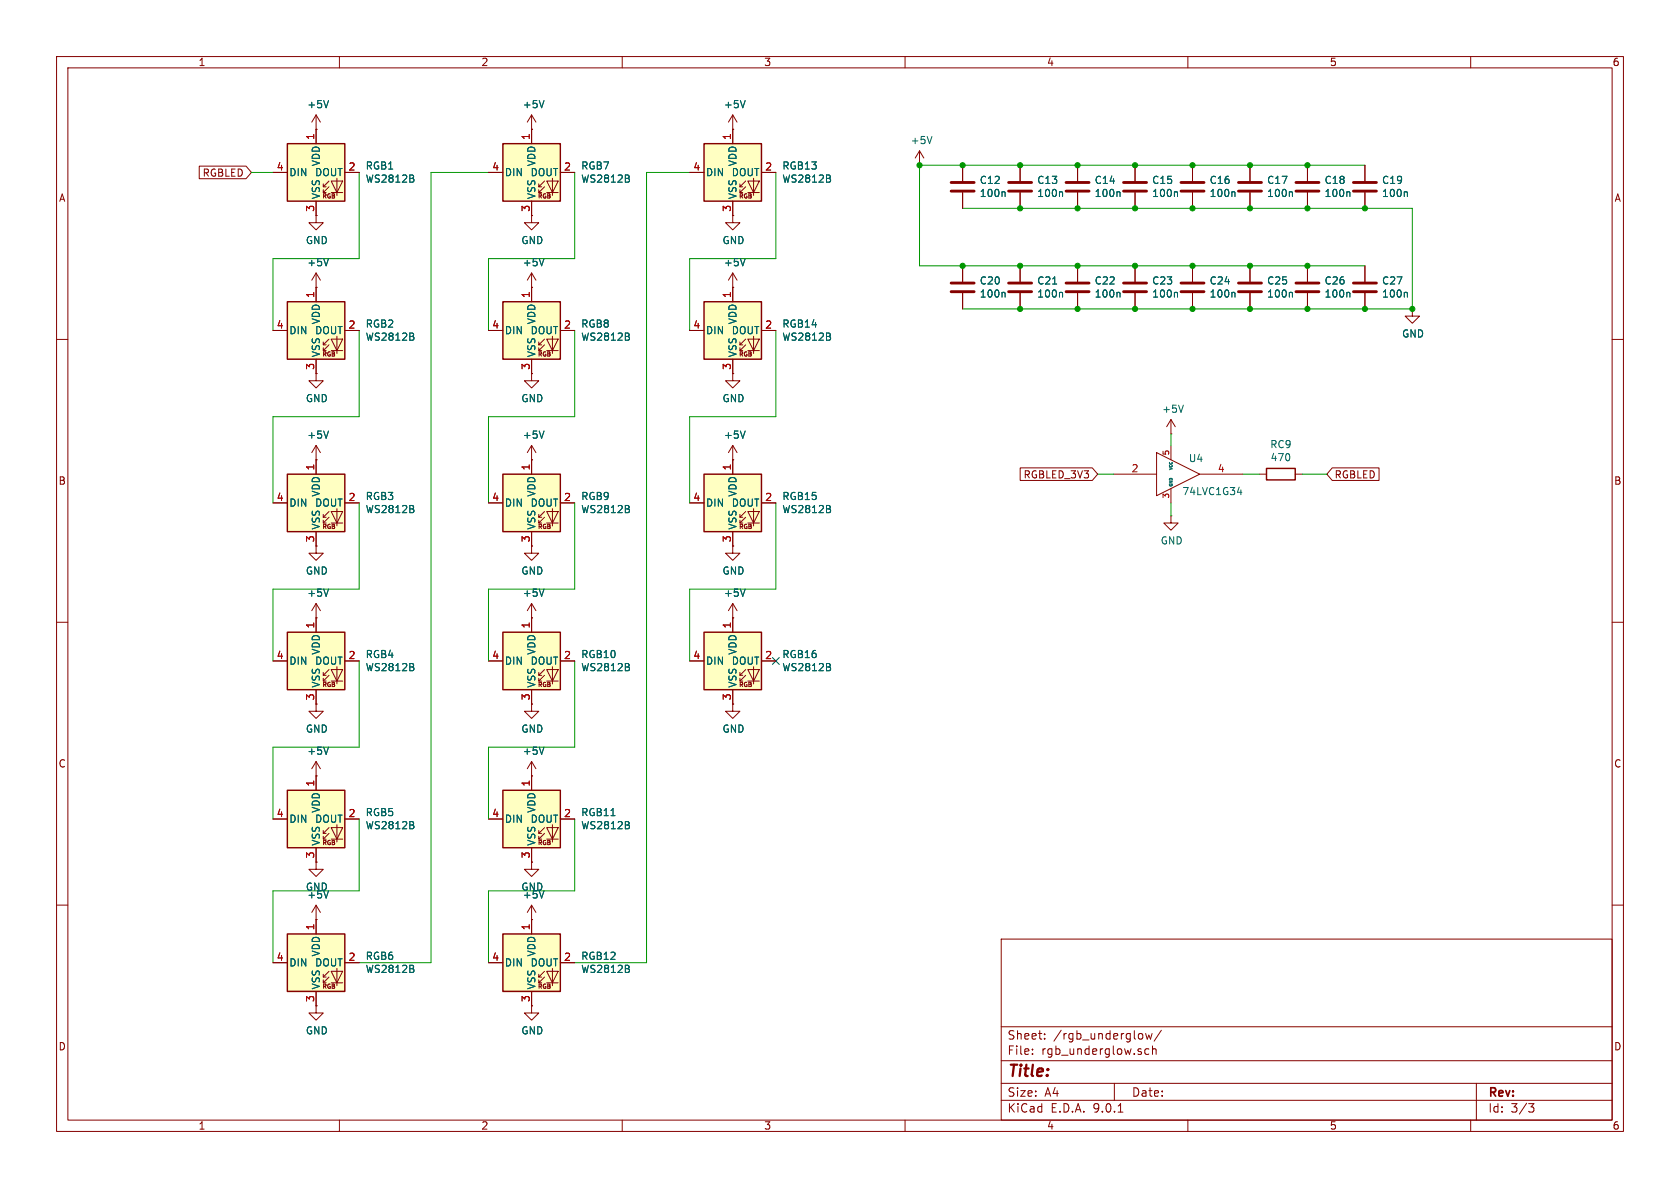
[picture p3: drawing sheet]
<svg xmlns="http://www.w3.org/2000/svg" width="297mm" height="210mm" viewBox="0 0 297 210" stroke-linecap="round" stroke-linejoin="round" font-family="sans-serif">
<g fill="none" stroke="#840000" stroke-width=".18">
<path d="M10 10h277v190h-277zM12 12h273v186h-273zM60 10v2M110 10v2M160 10v2M210 10v2M260 10v2M10 60h2M285 60h2M10 110h2M285 110h2M10 160h2"/>
<path d="M177 166h108v32h-108zM285 160h2M60 198v2M110 198v2M160 198v2M177 194.5h108M177 191.5h108M177 187.5h108M177 181.5h108M182.5 186.3v.1M182.5 185.5v.1M184.7 183.6v.1"/>
<path d="M184.7 182.8v.1M197 191.5v3M197.7 196.6h.8M202 182.8v.8M202.5 182.7l.3 1 .3-.7 .3 .7 .3-1M203.1 185.5l-.4-.1-.3 .3v.4l.1 .2h.6M203.7 185.5l.3-.1 .3 .1 .1 .9M203.7 184.9v1.5M205.3 182.1l-1.3 2M210 198v2M260 198v2M261 191.5v6.5"/>
<path d="M270.2 195.1h1l-.5 .6 .4 .1 .1 .5-.3 .3h-.4"/>
</g>
<path d="M50.8 53.3h10.2v10.2h-10.2z" fill="#ffffc2"/>
<g fill="none" stroke="#840000" stroke-width=".18">
<path d="M48.3 58.4h2.5M55.9 50.8h.1M55.9 48.3v5M55.9 48.3l-.8 1.2M55.9 48.3l.7 1.2M58.2 59.9l-1.1 1.1v-.5M58.5 59.9h2.1l-1 2.1zM59.6 59.4v3.1M61 58.4h2.5M55.9 63.5v2.5M57.1 61h.6M57.1 62h.6"/>
<path d="M58.2 61l-1.1 1v-.5M58.5 62h2.1"/>
</g>
<path d="M50.8 53.3h10.2v10.2h-10.2z" fill="none" stroke="#840000" stroke-width=".25"/>
<path d="M58.1 45.7l-.4 1.3M73.1 59.5l.1 .2-.1 .4M73.1 59v.4" fill="none" stroke="#006464" stroke-width=".18"/>
<path d="M88.9 83.8h10.2v10.2h-10.2z" fill="#ffffc2"/>
<g fill="none" stroke="#840000" stroke-width=".18">
<path d="M55.9 22.9h.1M55.9 20.3l-.8 1.3M55.9 20.3l.7 1.3M55.9 20.3v2.6M200.7 29.2v2.8M200.7 34v2.8M210.8 29.2v2.8M210.8 34v2.8M221 29.2v2.8M221 34v2.8M231.1 29.2v2.8M231.1 34v2.8"/>
<path d="M241.3 29.2v2.8M241.3 34v2.8M221 47v2.8M221 51.8v2.8M241.3 47v2.8M241.3 51.8v2.8M249.7 54.6v1.3h1.3l-1.3 1.3-1.3-1.3h1.3M249.7 54.6h.1M55.9 66v1.3h1.2l-1.2 1.3-1.3-1.3h1.3M55.9 66h.1M94 78.7v5.1M94 78.7l-.8 1.3"/>
<path d="M94 78.7l.7 1.3M129.5 78.7l-.7 1.3M129.5 78.7l.8 1.3M129.5 78.7v2.6M86.4 88.9h2.5M94 96.5v1.3h1.2l-1.2 1.3-1.3-1.3h1.3M94 96.5h.1M94 81.3h.1M94 94v2.5M95.2 91.4h.6M95.2 92.5h.6M96.3 90.4l-1.1 1v-.5"/>
<path d="M96.3 91.4l-1.1 1.1v-.6M96.6 90.4h2.1l-1 2.1zM96.6 92.5h2.1M97.7 89.9v3.1M99.1 88.9h2.5M129.5 81.3h.1M129.5 96.5v1.3h1.3l-1.3 1.3-1.2-1.3h1.2M129.5 96.5h.1"/>
</g>
<path d="M88.9 83.8h10.2v10.2h-10.2z" fill="none" stroke="#840000" stroke-width=".25"/>
<path d="M58.1 17.8l-.4 1.2M208 33.9l.2 .2v.6M218.1 33.9l.2 .2v.6M228.3 33.9l.2 .2v.6M238.5 33.9l.1 .2v.6M248.6 33.9l.2 .2v.6M228.3 51.7l.2 .2v.6M248.6 51.7l.2 .2v.6M96.2 76.2l-.4 1.3M131.7 76.2l-.4 1.3M111.2 90l.1 .2-.1 .4M111.2 89.5v.3" fill="none" stroke="#006464" stroke-width=".18"/>
<g fill="none" stroke="#840000" stroke-width=".51">
<path d="M198.6 32.3h4.1M198.6 33.8h4.1M208.8 32.3h4.1M208.8 33.8h4.1M218.9 32.3h4.1M218.9 33.8h4.1M229.1 32.3h4.1M229.1 33.8h4.1M239.3 32.3h4M239.3 33.8h4M218.9 50h4.1M218.9 51.6h4.1"/>
<path d="M239.3 50h4M239.3 51.6h4"/>
</g>
<path d="M50.8 25.4h10.2v10.2h-10.2z" fill="#ffffc2"/>
<g fill="none" stroke="#840000" stroke-width=".18">
<path d="M48.3 30.5h2.5M55.9 38.1v1.3h1.2l-1.2 1.2-1.3-1.2h1.3M55.9 38.1h.1M55.9 22.9v2.5M55.9 35.6v2.5M57.1 33h.6M57.1 34h.6M58.2 32l-1.1 1v-.5M58.2 33l-1.1 1v-.5M58.5 32h2.1l-1 2zM58.5 34h2.1M59.6 31.5v3"/>
<path d="M61 30.5h2.5"/>
</g>
<path d="M50.8 25.4h10.2v10.2h-10.2z" fill="none" stroke="#840000" stroke-width=".25"/>
<path d="M73.1 31.6l.1 .2-.1 .3M73.1 31.1v.3" fill="none" stroke="#006464" stroke-width=".18"/>
<path d="M124.5 25.4h10.1v10.2h-10.1z" fill="#ffffc2"/>
<g fill="none" stroke="#840000" stroke-width=".18">
<path d="M121.9 30.5h2.6M129.5 22.9v2.5M129.5 35.6v2.5M130.8 33h.5M130.8 34h.5M131.8 32l-1 1v-.5M131.8 33l-1 1v-.5M132.2 32h2l-1 2zM132.2 34h2M133.2 31.5v3M134.6 30.5h2.6M222.6 83.8h1.3"/>
<path d="M229 83.8h1.3"/>
</g>
<path d="M124.5 25.4h10.1v10.2h-10.1zM223.9 82.8h5.1v2h-5.1z" fill="none" stroke="#840000" stroke-width=".25"/>
<path d="M146.7 31.6l.1 .2-.1 .3M146.7 31.1v.3" fill="none" stroke="#006464" stroke-width=".18"/>
<path d="M124.5 53.3h10.1v10.2h-10.1z" fill="#ffffc2"/>
<g fill="none" stroke="#840000" stroke-width=".18">
<path d="M121.9 58.4h2.6M129.5 50.8v2.5M131.8 59.9l-1 1.1v-.5M132.2 59.9h2l-1 2.1zM133.2 59.4v3.1M134.6 58.4h2.6M200.7 47v2.8M200.7 51.8v2.8M210.8 47v2.8M210.8 51.8v2.8M129.5 63.5v2.5M130.8 61h.5"/>
<path d="M130.8 62h.5M131.8 61l-1 1v-.5M132.2 62h2M55.9 96.5v1.3h1.2l-1.2 1.3-1.3-1.3h1.3M55.9 96.5h.1"/>
</g>
<path d="M124.5 53.3h10.1v10.2h-10.1z" fill="none" stroke="#840000" stroke-width=".25"/>
<path d="M146.7 59.5l.1 .2-.1 .4M146.7 59v.4M208 51.7l.2 .2v.6M218.1 51.7l.2 .2v.6" fill="none" stroke="#006464" stroke-width=".18"/>
<path d="M198.6 50h4.1M198.6 51.6h4.1M208.8 50h4.1M208.8 51.6h4.1" fill="none" stroke="#840000" stroke-width=".51"/>
<path d="M50.8 83.8h10.2v10.2h-10.2z" fill="#ffffc2"/>
<g fill="none" stroke="#840000" stroke-width=".18">
<path d="M94 38.1v1.3h1.2l-1.2 1.2-1.3-1.2h1.3M94 38.1h.1M231.1 47v2.8M231.1 51.8v2.8M55.9 78.7v5.1M55.9 78.7l-.8 1.3M55.9 78.7l.7 1.3M207 76.7h.1M207 74.2l-.8 1.2M207 74.2l.8 1.2M207 74.2v2.5M48.3 88.9h2.5"/>
<path d="M55.9 81.3h.1M55.9 94v2.5M57.1 91.4h.6M57.1 92.5h.6M58.2 90.4l-1.1 1v-.5M58.2 91.4l-1.1 1.1v-.6M58.5 90.4h2.1l-1 2.1zM58.5 92.5h2.1M59.6 89.9v3.1M61 88.9h2.5M207 91.2v1.3h1.3l-1.3 1.2-1.3-1.2h1.3M207 91.2h.1"/>
</g>
<path d="M50.8 83.8h10.2v10.2h-10.2z" fill="none" stroke="#840000" stroke-width=".25"/>
<path d="M238.5 51.7l.1 .2v.6M58.1 76.2l-.4 1.3M209.2 71.6l-.4 1.3M73.1 90l.1 .2-.1 .4M73.1 89.5v.3" fill="none" stroke="#006464" stroke-width=".18"/>
<path d="M229.1 50h4.1M229.1 51.6h4.1" fill="none" stroke="#840000" stroke-width=".51"/>
<path d="M88.9 25.4h10.2v10.2h-10.2z" fill="#ffffc2"/>
<g fill="none" stroke="#840000" stroke-width=".18">
<path d="M86.4 30.5h2.5M94 22.9h.1M94 20.3v5.1M94 35.6v2.5M94 20.3l-.8 1.3M94 20.3l.7 1.3M95.2 33h.6M95.2 34h.6M96.3 32l-1.1 1v-.5M96.3 33l-1.1 1v-.5M96.6 32h2.1l-1 2zM96.6 34h2.1"/>
<path d="M97.7 31.5v3M99.1 30.5h2.5M94 66v1.3h1.2l-1.2 1.3-1.3-1.3h1.3M94 66h.1"/>
</g>
<path d="M88.9 25.4h10.2v10.2h-10.2z" fill="none" stroke="#840000" stroke-width=".25"/>
<path d="M96.2 17.8l-.4 1.2M111.2 31.6l.1 .2-.1 .3M111.2 31.1v.3" fill="none" stroke="#006464" stroke-width=".18"/>
<path d="M88.9 53.3h10.2v10.2h-10.2z" fill="#ffffc2"/>
<g fill="none" stroke="#840000" stroke-width=".18">
<path d="M129.5 22.9h.1M129.5 20.3l-.7 1.3M129.5 20.3l.8 1.3M129.5 20.3v2.6M162.6 29.2h.1M162.6 26.7l-.8 1.2M162.6 26.7l.7 1.2M162.6 26.7v2.5M170.2 29.2v2.8M170.2 34v2.8M180.3 29.2v2.8M180.3 34v2.8"/>
<path d="M190.5 29.2v2.8M190.5 34v2.8M86.4 58.4h2.5M94 50.8h.1M94 48.3v5M94 48.3l-.8 1.2M94 48.3l.7 1.2M96.3 59.9l-1.1 1.1v-.5M96.6 59.9h2.1l-1 2.1zM97.7 59.4v3.1M99.1 58.4h2.5M129.5 50.8h.1"/>
<path d="M129.5 48.3v2.5M129.5 48.3l-.7 1.2M129.5 48.3l.8 1.2M170.2 47v2.8M170.2 51.8v2.8M180.3 47v2.8M180.3 51.8v2.8M190.5 47v2.8M190.5 51.8v2.8M94 63.5v2.5M95.2 61h.6M95.2 62h.6"/>
<path d="M96.3 61l-1.1 1v-.5M96.6 62h2.1M207 78.7v2.6M196.8 83.8h7.7M204.5 80l7.6 3.8-7.6 3.8zM207 86.4v2.5M212.1 83.8h7.6M55.9 109.2h.1M55.9 106.7l-.8 1.3M55.9 106.7l.7 1.3M55.9 106.7v2.5M55.9 124.5v1.2h1.2l-1.2 1.3-1.3-1.3h1.3"/>
<path d="M55.9 124.5h.1"/>
</g>
<path d="M88.9 53.3h10.2v10.2h-10.2z" fill="none" stroke="#840000" stroke-width=".25"/>
<g fill="none" stroke="#006464" stroke-width=".18">
<path d="M131.7 17.8l-.4 1.2M164.8 24.1l-.5 1.3M177.5 33.9l.2 .2v.6M187.7 33.9l.1 .2v.6M197.8 33.9l.2 .2v.6M96.2 45.7l-.4 1.3M111.2 59.5l.1 .2-.1 .4M111.2 59v.4M131.7 45.7l-.4 1.3M177.5 51.7l.2 .2v.6M186.1 50.2h.7M187.7 51.7l.1 .2v.6"/>
<path d="M197.8 51.7l.2 .2v.6M218.8 87h.7M219.4 86.6v.8M58.1 104.1l-.4 1.3"/>
</g>
<path d="M168.1 32.3h4.1M168.1 33.8h4.1M178.3 32.3h4.1M178.3 33.8h4.1M188.5 32.3h4M188.5 33.8h4M168.1 50h4.1M168.1 51.6h4.1M178.3 50h4.1M178.3 51.6h4.1M188.5 50h4M188.5 51.6h4" fill="none" stroke="#840000" stroke-width=".51"/>
<path d="M50.8 111.8h10.2v10.1h-10.2z" fill="#ffffc2"/>
<path d="M48.3 116.8h2.5M55.9 109.2v2.6M57.1 119.4h.6M58.2 118.4l-1.1 1v-.5M58.2 119.4l-1.1 1v-.5M58.5 118.4h2.1l-1 2zM59.6 117.9v3M61 116.8h2.5M55.9 121.9v2.6M57.1 120.4h.6M58.5 120.4h2.1" fill="none" stroke="#840000" stroke-width=".18"/>
<path d="M50.8 111.8h10.2v10.1h-10.2z" fill="none" stroke="#840000" stroke-width=".25"/>
<path d="M73.1 118l.1 .1-.1 .4M73.1 117.4v.4" fill="none" stroke="#006464" stroke-width=".18"/>
<path d="M50.8 165.1h10.2v10.2h-10.2z" fill="#ffffc2"/>
<g fill="none" stroke="#840000" stroke-width=".18">
<path d="M55.9 137.2h.1M55.9 134.6v2.6M55.9 134.6l-.8 1.3M55.9 134.6l.7 1.3M48.3 170.2h2.5M55.9 177.8v1.3h1.2l-1.2 1.2-1.3-1.2h1.3M55.9 177.8h.1M55.9 162.6h.1M55.9 160v5.1M55.9 175.3v2.5M55.9 160l-.8 1.3M55.9 160l.7 1.3"/>
<path d="M57.1 172.7h.6M57.1 173.7h.6M58.2 171.7l-1.1 1v-.5M58.2 172.7l-1.1 1v-.5M58.5 171.7h2.1l-1 2zM58.5 173.7h2.1M59.6 171.2v3M61 170.2h2.5"/>
</g>
<path d="M50.8 165.1h10.2v10.2h-10.2z" fill="none" stroke="#840000" stroke-width=".25"/>
<path d="M58.1 132.1l-.4 1.2M58.1 157.5l-.4 1.2M73.1 171.3l.1 .2-.1 .3M73.1 170.8v.3" fill="none" stroke="#006464" stroke-width=".18"/>
<path d="M50.8 139.7h10.2v10.2h-10.2z" fill="#ffffc2"/>
<g fill="none" stroke="#840000" stroke-width=".18">
<path d="M55.9 137.2v2.5M48.3 144.8h2.5M55.9 152.4v1.3h1.2l-1.2 1.2-1.3-1.2h1.3M55.9 152.4h.1M55.9 149.9v2.5M57.1 147.3h.6M57.1 148.3h.6M58.2 146.3l-1.1 1v-.5M58.2 147.3l-1.1 1v-.5M58.5 146.3h2.1l-1 2zM58.5 148.3h2.1M59.6 145.8v3"/>
<path d="M61 144.8h2.5"/>
</g>
<path d="M50.8 139.7h10.2v10.2h-10.2z" fill="none" stroke="#840000" stroke-width=".25"/>
<path d="M73.1 145.9l.1 .2-.1 .3M73.1 145.4v.3" fill="none" stroke="#006464" stroke-width=".18"/>
<path d="M88.9 165.1h10.2v10.2h-10.2z" fill="#ffffc2"/>
<g fill="none" stroke="#840000" stroke-width=".18">
<path d="M129.5 66v1.3h1.3l-1.3 1.3-1.2-1.3h1.2M129.5 66h.1M86.4 170.2h2.5M94 177.8v1.3h1.2l-1.2 1.2-1.3-1.2h1.3M94 177.8h.1M94 162.6v2.5M94 175.3v2.5M95.2 172.7h.6M95.2 173.7h.6M96.3 171.7l-1.1 1v-.5M96.3 172.7l-1.1 1v-.5M96.6 171.7h2.1l-1 2z"/>
<path d="M96.6 173.7h2.1M97.7 171.2v3M99.1 170.2h2.5"/>
</g>
<path d="M88.9 165.1h10.2v10.2h-10.2z" fill="none" stroke="#840000" stroke-width=".25"/>
<path d="M111.2 171.3l.1 .2-.1 .3M111.2 170.8v.3" fill="none" stroke="#006464" stroke-width=".18"/>
<path d="M88.9 139.7h10.2v10.2h-10.2z" fill="#ffffc2"/>
<g fill="none" stroke="#840000" stroke-width=".18">
<path d="M94 109.2h.1M94 106.7v2.5M94 106.7l-.8 1.3M94 106.7l.7 1.3M94 124.5v1.2h1.2l-1.2 1.3-1.3-1.3h1.3M94 124.5h.1M94 137.2v2.5M86.4 144.8h2.5M94 152.4v1.3h1.2l-1.2 1.2-1.3-1.2h1.3M94 152.4h.1M94 149.9v2.5M95.2 147.3h.6"/>
<path d="M95.2 148.3h.6M96.3 146.3l-1.1 1v-.5M96.3 147.3l-1.1 1v-.5M96.6 146.3h2.1l-1 2zM96.6 148.3h2.1M97.7 145.8v3M99.1 144.8h2.5M94 162.6h.1M94 160v2.6M94 160l-.8 1.3M94 160l.7 1.3"/>
</g>
<path d="M88.9 139.7h10.2v10.2h-10.2z" fill="none" stroke="#840000" stroke-width=".25"/>
<path d="M96.2 104.1l-.4 1.3M96.2 157.5l-.4 1.2M108 144.2h.7M111.2 145.9l.1 .2-.1 .3M111.2 145.4v.3" fill="none" stroke="#006464" stroke-width=".18"/>
<path d="M88.9 111.8h10.2v10.1h-10.2z" fill="#ffffc2"/>
<g fill="none" stroke="#840000" stroke-width=".18">
<path d="M86.4 116.8h2.5M94 109.2v2.6M95.2 119.4h.6M96.3 118.4l-1.1 1v-.5M96.3 119.4l-1.1 1v-.5M96.6 118.4h2.1l-1 2zM97.7 117.9v3M99.1 116.8h2.5M94 137.2h.1M94 121.9v2.6M94 134.6v2.6M94 134.6l-.8 1.3"/>
<path d="M94 134.6l.7 1.3M95.2 120.4h.6M96.6 120.4h2.1M129.5 124.5v1.2h1.3l-1.3 1.3-1.2-1.3h1.2M129.5 124.5h.1"/>
</g>
<path d="M88.9 111.8h10.2v10.1h-10.2z" fill="none" stroke="#840000" stroke-width=".25"/>
<path d="M111.2 118l.1 .1-.1 .4M111.2 117.4v.4M96.2 132.1l-.4 1.2" fill="none" stroke="#006464" stroke-width=".18"/>
<path d="M124.5 111.8h10.1v10.1h-10.1z" fill="#ffffc2"/>
<g fill="none" stroke="#840000" stroke-width=".18">
<path d="M129.5 38.1v1.3h1.3l-1.3 1.2-1.2-1.2h1.2M129.5 38.1h.1M121.9 116.8h2.6M129.5 109.2h.1M129.5 106.7v5.1M129.5 106.7l-.7 1.3M129.5 106.7l.8 1.3M130.8 119.4h.5M131.8 118.4l-1 1v-.5M131.8 119.4l-1 1v-.5M132.2 118.4h2l-1 2zM133.2 117.9v3"/>
<path d="M134.6 116.8h2.6M129.5 121.9v2.6M130.8 120.4h.5M132.2 120.4h2"/>
</g>
<path d="M124.5 111.8h10.1v10.1h-10.1z" fill="none" stroke="#840000" stroke-width=".25"/>
<path d="M131.7 104.1l-.4 1.3M146.7 118l.1 .1-.1 .4M146.7 117.4v.4" fill="none" stroke="#006464" stroke-width=".18"/>
<path d="M124.5 83.8h10.1v10.2h-10.1z" fill="#ffffc2"/>
<g fill="none" stroke="#840000" stroke-width=".18">
<path d="M35.2 29.4h8.3l.9 1.1-.9 1.1h-8.3zM48.3 30.5h2.5M55.9 22.9h.1M55.9 38.1h.1M55.9 22.9v2.5M55.9 35.6v2.5M61 30.5h2.5M86.4 30.5h2.5M94 38.1h.1M94 22.9h.1M94 22.9v2.5M94 35.6v2.5"/>
<path d="M99.1 30.5h2.5M121.9 30.5h2.6M129.5 22.9h.1M129.5 38.1h.1M129.5 22.9v2.5M129.5 35.6v2.5M134.6 30.5h2.6M170.2 29.2v2.8M170.2 34v2.8M180.3 29.2v2.8M180.3 34v2.8M190.5 29.2v2.8"/>
<path d="M190.5 34v2.8M200.7 29.2v2.8M200.7 34v2.8M210.8 29.2v2.8M210.8 34v2.8M221 29.2v2.8M221 34v2.8M231.1 29.2v2.8M231.1 34v2.8M241.3 29.2v2.8M241.3 34v2.8M48.3 58.4h2.5"/>
<path d="M55.9 50.8h.1M55.9 50.8v2.5M61 58.4h2.5M86.4 58.4h2.5M94 50.8h.1M94 50.8v2.5M99.1 58.4h2.5M121.9 58.4h2.6M129.5 50.8h.1M129.5 50.8v2.5M134.6 58.4h2.6M170.2 47v2.8"/>
<path d="M170.2 51.8v2.8M180.3 47v2.8M180.3 51.8v2.8M190.5 47v2.8M190.5 51.8v2.8M200.7 47v2.8M200.7 51.8v2.8M210.8 47v2.8M210.8 51.8v2.8M221 47v2.8M221 51.8v2.8M231.1 47v2.8"/>
<path d="M231.1 51.8v2.8M241.3 47v2.8M241.3 51.8v2.8M249.7 54.6h.1M55.9 66h.1M55.9 63.5v2.5M94 66h.1M94 63.5v2.5M129.5 66h.1M129.5 63.5v2.5M48.3 88.9h2.5M55.9 96.5h.1"/>
<path d="M55.9 81.3h.1M55.9 81.3v2.5M55.9 94v2.5M61 88.9h2.5M86.4 88.9h2.5M94 96.5h.1M94 81.3h.1M94 81.3v2.5M94 94v2.5M99.1 88.9h2.5M121.9 88.9h2.6M129.5 81.3h.1"/>
<path d="M129.5 96.5h.1M129.5 81.3v2.5M129.5 94v2.5M130.8 91.4h.5M130.8 92.5h.5M131.8 90.4l-1 1v-.5M131.8 91.4l-1 1.1v-.6M132.2 90.4h2l-1 2.1zM132.2 92.5h2M133.2 89.9v3.1M134.6 88.9h2.6M180.4 82.7h12.7l1 1.1-1 1.1h-12.7z"/>
<path d="M235.5 82.7h8.3v2.2h-8.3l-.9-1.1zM48.3 116.8h2.5M55.9 109.2h.1M55.9 109.2v2.6M61 116.8h2.5M86.4 116.8h2.5M94 109.2h.1M94 109.2v2.6M99.1 116.8h2.5M121.9 116.8h2.6M129.5 109.2h.1M129.5 109.2v2.6"/>
<path d="M134.6 116.8h2.6M55.9 124.5h.1M55.9 137.2h.1M55.9 121.9v2.6M55.9 137.2v2.5M94 124.5h.1M94 137.2h.1M94 121.9v2.6M94 137.2v2.5M129.5 124.5h.1M129.5 121.9v2.6M48.3 144.8h2.5"/>
<path d="M55.9 152.4h.1M55.9 149.9v2.5M61 144.8h2.5M86.4 144.8h2.5M94 152.4h.1M94 149.9v2.5M99.1 144.8h2.5M48.3 170.2h2.5M55.9 177.8h.1M55.9 162.6h.1M55.9 162.6v2.5M55.9 175.3v2.5"/>
<path d="M61 170.2h2.5M86.4 170.2h2.5M94 177.8h.1M94 162.6h.1M94 162.6v2.5M94 175.3v2.5M99.1 170.2h2.5"/>
</g>
<path d="M124.5 83.8h10.1v10.2h-10.1z" fill="none" stroke="#840000" stroke-width=".25"/>
<g fill="none" stroke="#006464" stroke-width=".18">
<path d="M58.1 17.8l-.4 1.2M96.2 17.8l-.4 1.2M131.7 17.8l-.4 1.2M73.1 31.6l.1 .2-.1 .3M73.1 31.1v.3M111.2 31.6l.1 .2-.1 .3M111.2 31.1v.3M146.7 31.6l.1 .2-.1 .3M146.7 31.1v.3M177.5 33.9l.2 .2v.6M187.7 33.9l.1 .2v.6M197.8 33.9l.2 .2v.6"/>
<path d="M208 33.9l.2 .2v.6M218.1 33.9l.2 .2v.6M228.3 33.9l.2 .2v.6M238.5 33.9l.1 .2v.6M248.6 33.9l.2 .2v.6M58.1 45.7l-.4 1.3M73.1 59.5l.1 .2-.1 .4M73.1 59v.4M96.2 45.7l-.4 1.3M111.2 59.5l.1 .2-.1 .4M111.2 59v.4M131.7 45.7l-.4 1.3"/>
<path d="M146.7 59.5l.1 .2-.1 .4M146.7 59v.4M177.5 51.7l.2 .2v.6M186.1 50.2h.7M187.7 51.7l.1 .2v.6M197.8 51.7l.2 .2v.6M208 51.7l.2 .2v.6M218.1 51.7l.2 .2v.6M228.3 51.7l.2 .2v.6M238.5 51.7l.1 .2v.6M248.6 51.7l.2 .2v.6M58.1 76.2l-.4 1.3"/>
<path d="M96.2 76.2l-.4 1.3M131.7 76.2l-.4 1.3M73.1 90l.1 .2-.1 .4M73.1 89.5v.3M111.2 90l.1 .2-.1 .4M111.2 89.5v.3M146.7 90l.1 .2-.1 .4M146.7 89.5v.3M58.1 104.1l-.4 1.3M73.1 118l.1 .1-.1 .4M73.1 117.4v.4M96.2 104.1l-.4 1.3"/>
<path d="M111.2 118l.1 .1-.1 .4M111.2 117.4v.4M131.7 104.1l-.4 1.3M146.7 118l.1 .1-.1 .4M146.7 117.4v.4M58.1 132.1l-.4 1.2M96.2 132.1l-.4 1.2M58.1 157.5l-.4 1.2M73.1 145.9l.1 .2-.1 .3M73.1 145.4v.3M96.2 157.5l-.4 1.2M108 144.2h.7"/>
<path d="M111.2 145.9l.1 .2-.1 .3M111.2 145.4v.3M73.1 171.3l.1 .2-.1 .3M73.1 170.8v.3M111.2 171.3l.1 .2-.1 .3M111.2 170.8v.3"/>
</g>
<g fill="none" stroke="#009600" stroke-width=".18">
<path d="M44.4 30.5h3.9M63.5 30.5v15.2h-15.2v12.7M86.4 30.5h-10.2v139.7h-12.7M101.6 30.5v15.2h-15.2v12.7M121.9 30.5h-7.6v139.7h-12.7M137.2 30.5v15.2h-15.3v12.7M170.2 36.8h79.5v17.8h-79.5M241.3 29.2h-78.7v17.8h78.7M63.5 58.4v15.3h-15.2v15.2M101.6 58.4v15.3h-15.2v15.2M137.2 58.4v15.3h-15.3v15.2M207 76.7v2"/>
<path d="M63.5 88.9v15.2h-15.2v12.7M101.6 88.9v15.2h-15.2v12.7M137.2 88.9v15.2h-15.3v12.7M194.1 83.8h2.7M207 88.9v2.3M219.7 83.8h2.9M230.3 83.8h4.3M63.5 116.8v15.3h-15.2v12.7M101.6 116.8v15.3h-15.2v12.7M63.5 144.8v12.7h-15.2v12.7M101.6 144.8v12.7h-15.2v12.7"/>
</g>
<path d="M136.6 116.2l1.2 1.2M137.8 116.2l-1.2 1.2" fill="none" stroke="#000084" stroke-width=".18"/>
<g fill="#009600" stroke="#009600" stroke-width=".18">
<circle cx="210.8" cy="29.2" r=".46"/>
<circle cx="221" cy="29.2" r=".46"/>
<circle cx="241.3" cy="36.8" r=".46"/>
<circle cx="231.1" cy="36.8" r=".46"/>
<circle cx="231.1" cy="29.2" r=".46"/>
<circle cx="241.3" cy="54.6" r=".46"/>
<circle cx="249.7" cy="54.6" r=".46"/>
<circle cx="221" cy="47" r=".46"/>
<circle cx="221" cy="54.6" r=".46"/>
<circle cx="221" cy="36.8" r=".46"/>
<circle cx="210.8" cy="54.6" r=".46"/>
<circle cx="210.8" cy="47" r=".46"/>
<circle cx="210.8" cy="36.8" r=".46"/>
<circle cx="231.1" cy="47" r=".46"/>
<circle cx="231.1" cy="54.6" r=".46"/>
<circle cx="180.3" cy="47" r=".46"/>
<circle cx="180.3" cy="54.6" r=".46"/>
<circle cx="170.2" cy="47" r=".46"/>
<circle cx="200.7" cy="54.6" r=".46"/>
<circle cx="200.7" cy="36.8" r=".46"/>
<circle cx="200.7" cy="47" r=".46"/>
<circle cx="190.5" cy="36.8" r=".46"/>
<circle cx="190.5" cy="29.2" r=".46"/>
<circle cx="180.3" cy="29.2" r=".46"/>
<circle cx="190.5" cy="47" r=".46"/>
<circle cx="200.7" cy="29.2" r=".46"/>
<circle cx="190.5" cy="54.6" r=".46"/>
<circle cx="162.6" cy="29.2" r=".46"/>
<circle cx="180.3" cy="36.8" r=".46"/>
<circle cx="170.2" cy="29.2" r=".46"/>
</g>
<text font-size="2.8" fill="#840000" x="178" y="190.9">Title:</text>
<g font-size="2.1" fill="#840000">
<text x="178" y="184">Sheet:</text>
<text x="186.2" y="184">/rgb_underglow/</text>
<text x="178" y="186.7">File:</text>
<text x="184.1" y="186.7">rgb_underglow.sch</text>
<text x="178" y="196.9">KiCad</text>
<text x="178" y="194.1">Size:</text>
<text x="184.7" y="194.1">A4</text>
<text x="185.7" y="196.9">E.D.A.</text>
<text x="193.3" y="196.9">9.0.1</text>
<text x="200" y="194.1">Date:</text>
<text x="263" y="194.3">Rev:</text>
<text x="263" y="196.9">Id:</text>
<text x="267.1" y="196.9">3/3</text>
</g>
<g font-size="1.8" fill="#840000">
<text x="35" y="11.9">1</text>
<text x="85" y="11.9">2</text>
<text x="135" y="11.9">3</text>
<text x="185" y="11.9">4</text>
<text x="235" y="11.9">5</text>
<text x="285" y="11.9">6</text>
<text x="10.3" y="35.9">A</text>
<text x="35.7" y="31.4">RGBLED</text>
<text x="285.3" y="35.9">A</text>
<text x="10.3" y="85.9">B</text>
<text x="180.9" y="84.8">RGBLED_3V3</text>
<text x="235.8" y="84.8">RGBLED</text>
<text x="285.3" y="85.9">B</text>
<text x="10.3" y="135.9">C</text>
<text x="285.3" y="135.9">C</text>
<text x="10.3" y="185.9">D</text>
<text x="285.3" y="185.9">D</text>
<text x="35" y="199.9">1</text>
<text x="85" y="199.9">2</text>
<text x="135" y="199.9">3</text>
<text x="185" y="199.9">4</text>
<text x="235" y="199.9">5</text>
<text x="285" y="199.9">6</text>
</g>
<g font-size="1.8" fill="#006464">
<text x="54.2" y="19.3">+5V</text>
<text x="92.3" y="19.3">+5V</text>
<text x="127.9" y="19.3">+5V</text>
<text x="56.7" y="29.5" transform="rotate(-90 56.7 29.5)">VDD</text>
<text x="94.8" y="29.5" transform="rotate(-90 94.8 29.5)">VDD</text>
<text x="130.4" y="29.5" transform="rotate(-90 130.4 29.5)">VDD</text>
<text x="160.9" y="25.7">+5V</text>
<text x="51.1" y="31.3">DIN</text>
<text x="55.6" y="31.3">DOUT</text>
<text x="56.7" y="35.3" transform="rotate(-90 56.7 35.3)">VSS</text>
<text x="64.6" y="30.2">RGB1</text>
<text x="64.6" y="32.5">WS2812B</text>
<text x="89.2" y="31.3">DIN</text>
<text x="93.7" y="31.3">DOUT</text>
<text x="94.8" y="35.3" transform="rotate(-90 94.8 35.3)">VSS</text>
<text x="102.7" y="30.2">RGB7</text>
<text x="102.7" y="32.5">WS2812B</text>
<text x="124.7" y="31.3">DIN</text>
<text x="129.3" y="31.3">DOUT</text>
<text x="130.4" y="35.3" transform="rotate(-90 130.4 35.3)">VSS</text>
<text x="138.2" y="32.5">WS2812B</text>
<text x="138.2" y="30.2">RGB13</text>
<text x="173.1" y="35">100n</text>
<text x="173.1" y="32.7">C12</text>
<text x="183.3" y="35">100n</text>
<text x="183.3" y="32.7">C13</text>
<text x="193.4" y="35">100n</text>
<text x="193.4" y="32.7">C14</text>
<text x="203.6" y="35">100n</text>
<text x="203.6" y="32.7">C15</text>
<text x="213.8" y="35">100n</text>
<text x="213.8" y="32.7">C16</text>
<text x="223.9" y="35">100n</text>
<text x="223.9" y="32.7">C17</text>
<text x="234.1" y="35">100n</text>
<text x="234.1" y="32.7">C18</text>
<text x="244.2" y="35">100n</text>
<text x="244.2" y="32.7">C19</text>
<text x="54" y="43.4">GND</text>
<text x="54.2" y="47.3">+5V</text>
<text x="92.1" y="43.4">GND</text>
<text x="92.3" y="47.3">+5V</text>
<text x="127.6" y="43.4">GND</text>
<text x="127.9" y="47.3">+5V</text>
<text x="173.1" y="52.8">100n</text>
<text x="173.1" y="50.5">C20</text>
<text x="183.3" y="52.8">100n</text>
<text x="183.3" y="50.5">C21</text>
<text x="193.4" y="52.8">100n</text>
<text x="193.4" y="50.5">C22</text>
<text x="203.6" y="52.8">100n</text>
<text x="203.6" y="50.5">C23</text>
<text x="213.8" y="52.8">100n</text>
<text x="213.8" y="50.5">C24</text>
<text x="223.9" y="52.8">100n</text>
<text x="223.9" y="50.5">C25</text>
<text x="234.1" y="52.8">100n</text>
<text x="234.1" y="50.5">C26</text>
<text x="244.2" y="52.8">100n</text>
<text x="244.2" y="50.5">C27</text>
<text x="51.1" y="59.3">DIN</text>
<text x="55.6" y="59.3">DOUT</text>
<text x="56.7" y="57.4" transform="rotate(-90 56.7 57.4)">VDD</text>
<text x="64.6" y="58.1">RGB2</text>
<text x="89.2" y="59.3">DIN</text>
<text x="93.7" y="59.3">DOUT</text>
<text x="94.8" y="57.4" transform="rotate(-90 94.8 57.4)">VDD</text>
<text x="102.7" y="58.1">RGB8</text>
<text x="124.7" y="59.3">DIN</text>
<text x="129.3" y="59.3">DOUT</text>
<text x="130.4" y="57.4" transform="rotate(-90 130.4 57.4)">VDD</text>
<text x="138.2" y="58.1">RGB14</text>
<text x="247.8" y="59.9">GND</text>
<text x="56.7" y="63.2" transform="rotate(-90 56.7 63.2)">VSS</text>
<text x="64.6" y="60.4">WS2812B</text>
<text x="94.8" y="63.2" transform="rotate(-90 94.8 63.2)">VSS</text>
<text x="102.7" y="60.4">WS2812B</text>
<text x="130.4" y="63.2" transform="rotate(-90 130.4 63.2)">VSS</text>
<text x="138.2" y="60.4">WS2812B</text>
<text x="54" y="71.3">GND</text>
<text x="92.1" y="71.3">GND</text>
<text x="127.6" y="71.3">GND</text>
<text x="54.2" y="77.7">+5V</text>
<text x="92.3" y="77.7">+5V</text>
<text x="127.9" y="77.7">+5V</text>
<text x="205.4" y="73.2">+5V</text>
<text x="210.1" y="81.9">U4</text>
<text x="224.5" y="79.4">RC9</text>
<text x="224.5" y="81.7">470</text>
<text x="51.1" y="89.8">DIN</text>
<text x="55.6" y="89.8">DOUT</text>
<text x="56.7" y="87.9" transform="rotate(-90 56.7 87.9)">VDD</text>
<text x="64.6" y="88.6">RGB3</text>
<text x="89.2" y="89.8">DIN</text>
<text x="93.7" y="89.8">DOUT</text>
<text x="94.8" y="87.9" transform="rotate(-90 94.8 87.9)">VDD</text>
<text x="102.7" y="88.6">RGB9</text>
<text x="124.7" y="89.8">DIN</text>
<text x="129.3" y="89.8">DOUT</text>
<text x="130.4" y="87.9" transform="rotate(-90 130.4 87.9)">VDD</text>
<text x="138.2" y="88.6">RGB15</text>
<text x="208.9" y="87.7">74LVC1G34</text>
<text x="56.7" y="93.7" transform="rotate(-90 56.7 93.7)">VSS</text>
<text x="64.6" y="90.9">WS2812B</text>
<text x="94.8" y="93.7" transform="rotate(-90 94.8 93.7)">VSS</text>
<text x="102.7" y="90.9">WS2812B</text>
<text x="130.4" y="93.7" transform="rotate(-90 130.4 93.7)">VSS</text>
<text x="138.2" y="90.9">WS2812B</text>
<text x="54" y="101.8">GND</text>
<text x="92.1" y="101.8">GND</text>
<text x="127.6" y="101.8">GND</text>
<text x="205.1" y="96.4">GND</text>
<text x="54.2" y="105.7">+5V</text>
<text x="92.3" y="105.7">+5V</text>
<text x="127.9" y="105.7">+5V</text>
<text x="51.1" y="117.7">DIN</text>
<text x="55.6" y="117.7">DOUT</text>
<text x="56.7" y="115.8" transform="rotate(-90 56.7 115.8)">VDD</text>
<text x="64.6" y="116.5">RGB4</text>
<text x="64.6" y="118.8">WS2812B</text>
<text x="89.2" y="117.7">DIN</text>
<text x="93.7" y="117.7">DOUT</text>
<text x="94.8" y="115.8" transform="rotate(-90 94.8 115.8)">VDD</text>
<text x="102.7" y="118.8">WS2812B</text>
<text x="102.7" y="116.5">RGB10</text>
<text x="124.7" y="117.7">DIN</text>
<text x="129.3" y="117.7">DOUT</text>
<text x="130.4" y="115.8" transform="rotate(-90 130.4 115.8)">VDD</text>
<text x="138.2" y="118.8">WS2812B</text>
<text x="138.2" y="116.5">RGB16</text>
<text x="56.7" y="121.7" transform="rotate(-90 56.7 121.7)">VSS</text>
<text x="94.8" y="121.7" transform="rotate(-90 94.8 121.7)">VSS</text>
<text x="130.4" y="121.7" transform="rotate(-90 130.4 121.7)">VSS</text>
<text x="54" y="129.7">GND</text>
<text x="92.1" y="129.7">GND</text>
<text x="127.6" y="129.7">GND</text>
<text x="54.2" y="133.6">+5V</text>
<text x="92.3" y="133.6">+5V</text>
<text x="56.7" y="143.8" transform="rotate(-90 56.7 143.8)">VDD</text>
<text x="94.8" y="143.8" transform="rotate(-90 94.8 143.8)">VDD</text>
<text x="51.1" y="145.6">DIN</text>
<text x="55.6" y="145.6">DOUT</text>
<text x="56.7" y="149.6" transform="rotate(-90 56.7 149.6)">VSS</text>
<text x="64.6" y="144.5">RGB5</text>
<text x="64.6" y="146.8">WS2812B</text>
<text x="89.2" y="145.6">DIN</text>
<text x="93.7" y="145.6">DOUT</text>
<text x="94.8" y="149.6" transform="rotate(-90 94.8 149.6)">VSS</text>
<text x="102.7" y="146.8">WS2812B</text>
<text x="102.7" y="144.5">RGB11</text>
<text x="54" y="157.7">GND</text>
<text x="54.2" y="159">+5V</text>
<text x="92.1" y="157.7">GND</text>
<text x="92.3" y="159">+5V</text>
<text x="51.1" y="171">DIN</text>
<text x="55.6" y="171">DOUT</text>
<text x="56.7" y="169.2" transform="rotate(-90 56.7 169.2)">VDD</text>
<text x="64.6" y="169.9">RGB6</text>
<text x="64.6" y="172.2">WS2812B</text>
<text x="89.2" y="171">DIN</text>
<text x="93.7" y="171">DOUT</text>
<text x="94.8" y="169.2" transform="rotate(-90 94.8 169.2)">VDD</text>
<text x="102.7" y="172.2">WS2812B</text>
<text x="102.7" y="169.9">RGB12</text>
<text x="56.7" y="175" transform="rotate(-90 56.7 175)">VSS</text>
<text x="94.8" y="175" transform="rotate(-90 94.8 175)">VSS</text>
<text x="54" y="183.1">GND</text>
<text x="92.1" y="183.1">GND</text>
</g>
<g font-size="1.8" fill="#a90000">
<text x="55.6" y="24.8" transform="rotate(-90 55.6 24.8)">1</text>
<text x="93.7" y="24.8" transform="rotate(-90 93.7 24.8)">1</text>
<text x="129.3" y="24.8" transform="rotate(-90 129.3 24.8)">1</text>
<text x="48.8" y="30.2">4</text>
<text x="61.5" y="30.2">2</text>
<text x="86.9" y="30.2">4</text>
<text x="99.6" y="30.2">2</text>
<text x="122.5" y="30.2">4</text>
<text x="135.2" y="30.2">2</text>
<text x="55.6" y="37.5" transform="rotate(-90 55.6 37.5)">3</text>
<text x="93.7" y="37.5" transform="rotate(-90 93.7 37.5)">3</text>
<text x="129.3" y="37.5" transform="rotate(-90 129.3 37.5)">3</text>
<text x="55.6" y="52.8" transform="rotate(-90 55.6 52.8)">1</text>
<text x="93.7" y="52.8" transform="rotate(-90 93.7 52.8)">1</text>
<text x="129.3" y="52.8" transform="rotate(-90 129.3 52.8)">1</text>
<text x="48.8" y="58.2">4</text>
<text x="61.5" y="58.2">2</text>
<text x="86.9" y="58.2">4</text>
<text x="99.6" y="58.2">2</text>
<text x="122.5" y="58.2">4</text>
<text x="135.2" y="58.2">2</text>
<text x="55.6" y="65.5" transform="rotate(-90 55.6 65.5)">3</text>
<text x="93.7" y="65.5" transform="rotate(-90 93.7 65.5)">3</text>
<text x="129.3" y="65.5" transform="rotate(-90 129.3 65.5)">3</text>
<text x="55.6" y="83.3" transform="rotate(-90 55.6 83.3)">1</text>
<text x="93.7" y="83.3" transform="rotate(-90 93.7 83.3)">1</text>
<text x="129.3" y="83.3" transform="rotate(-90 129.3 83.3)">1</text>
<text x="200" y="83.6">2</text>
<text x="215.2" y="83.6">4</text>
<text x="48.8" y="88.6">4</text>
<text x="61.5" y="88.6">2</text>
<text x="86.9" y="88.6">4</text>
<text x="99.6" y="88.6">2</text>
<text x="122.5" y="88.6">4</text>
<text x="135.2" y="88.6">2</text>
<text x="55.6" y="96" transform="rotate(-90 55.6 96)">3</text>
<text x="93.7" y="96" transform="rotate(-90 93.7 96)">3</text>
<text x="129.3" y="96" transform="rotate(-90 129.3 96)">3</text>
<text x="55.6" y="111.2" transform="rotate(-90 55.6 111.2)">1</text>
<text x="93.7" y="111.2" transform="rotate(-90 93.7 111.2)">1</text>
<text x="129.3" y="111.2" transform="rotate(-90 129.3 111.2)">1</text>
<text x="48.8" y="116.6">4</text>
<text x="61.5" y="116.6">2</text>
<text x="86.9" y="116.6">4</text>
<text x="99.6" y="116.6">2</text>
<text x="122.5" y="116.6">4</text>
<text x="135.2" y="116.6">2</text>
<text x="55.6" y="123.9" transform="rotate(-90 55.6 123.9)">3</text>
<text x="93.7" y="123.9" transform="rotate(-90 93.7 123.9)">3</text>
<text x="129.3" y="123.9" transform="rotate(-90 129.3 123.9)">3</text>
<text x="55.6" y="139.1" transform="rotate(-90 55.6 139.1)">1</text>
<text x="93.7" y="139.1" transform="rotate(-90 93.7 139.1)">1</text>
<text x="48.8" y="144.5">4</text>
<text x="61.5" y="144.5">2</text>
<text x="86.9" y="144.5">4</text>
<text x="99.6" y="144.5">2</text>
<text x="55.6" y="151.8" transform="rotate(-90 55.6 151.8)">3</text>
<text x="93.7" y="151.8" transform="rotate(-90 93.7 151.8)">3</text>
<text x="55.6" y="164.5" transform="rotate(-90 55.6 164.5)">1</text>
<text x="93.7" y="164.5" transform="rotate(-90 93.7 164.5)">1</text>
<text x="48.8" y="169.9">4</text>
<text x="61.5" y="169.9">2</text>
<text x="86.9" y="169.9">4</text>
<text x="99.6" y="169.9">2</text>
<text x="55.6" y="177.2" transform="rotate(-90 55.6 177.2)">3</text>
<text x="93.7" y="177.2" transform="rotate(-90 93.7 177.2)">3</text>
</g>
<g font-size="1.4" fill="#a90000">
<text x="206.8" y="80.6" transform="rotate(-90 206.8 80.6)">5</text>
<text x="206.8" y="88.2" transform="rotate(-90 206.8 88.2)">3</text>
</g>
<g font-size="1.1" fill="#840000">
<text x="56.9" y="35.3">RGB</text>
<text x="95" y="35.3">RGB</text>
<text x="130.5" y="35.3">RGB</text>
<text x="56.9" y="63.2">RGB</text>
<text x="95" y="63.2">RGB</text>
<text x="130.5" y="63.2">RGB</text>
<text x="56.9" y="93.7">RGB</text>
<text x="95" y="93.7">RGB</text>
<text x="130.5" y="93.7">RGB</text>
<text x="56.9" y="121.6">RGB</text>
<text x="95" y="121.6">RGB</text>
<text x="130.5" y="121.6">RGB</text>
<text x="56.9" y="149.6">RGB</text>
<text x="95" y="149.6">RGB</text>
<text x="56.9" y="175">RGB</text>
<text x="95" y="175">RGB</text>
</g>
<g font-size=".7" fill="#006464">
<text x="207.5" y="83.3" transform="rotate(-90 207.5 83.3)">VCC</text>
<text x="207.5" y="86.1" transform="rotate(-90 207.5 86.1)">GND</text>
</g>
</svg>
